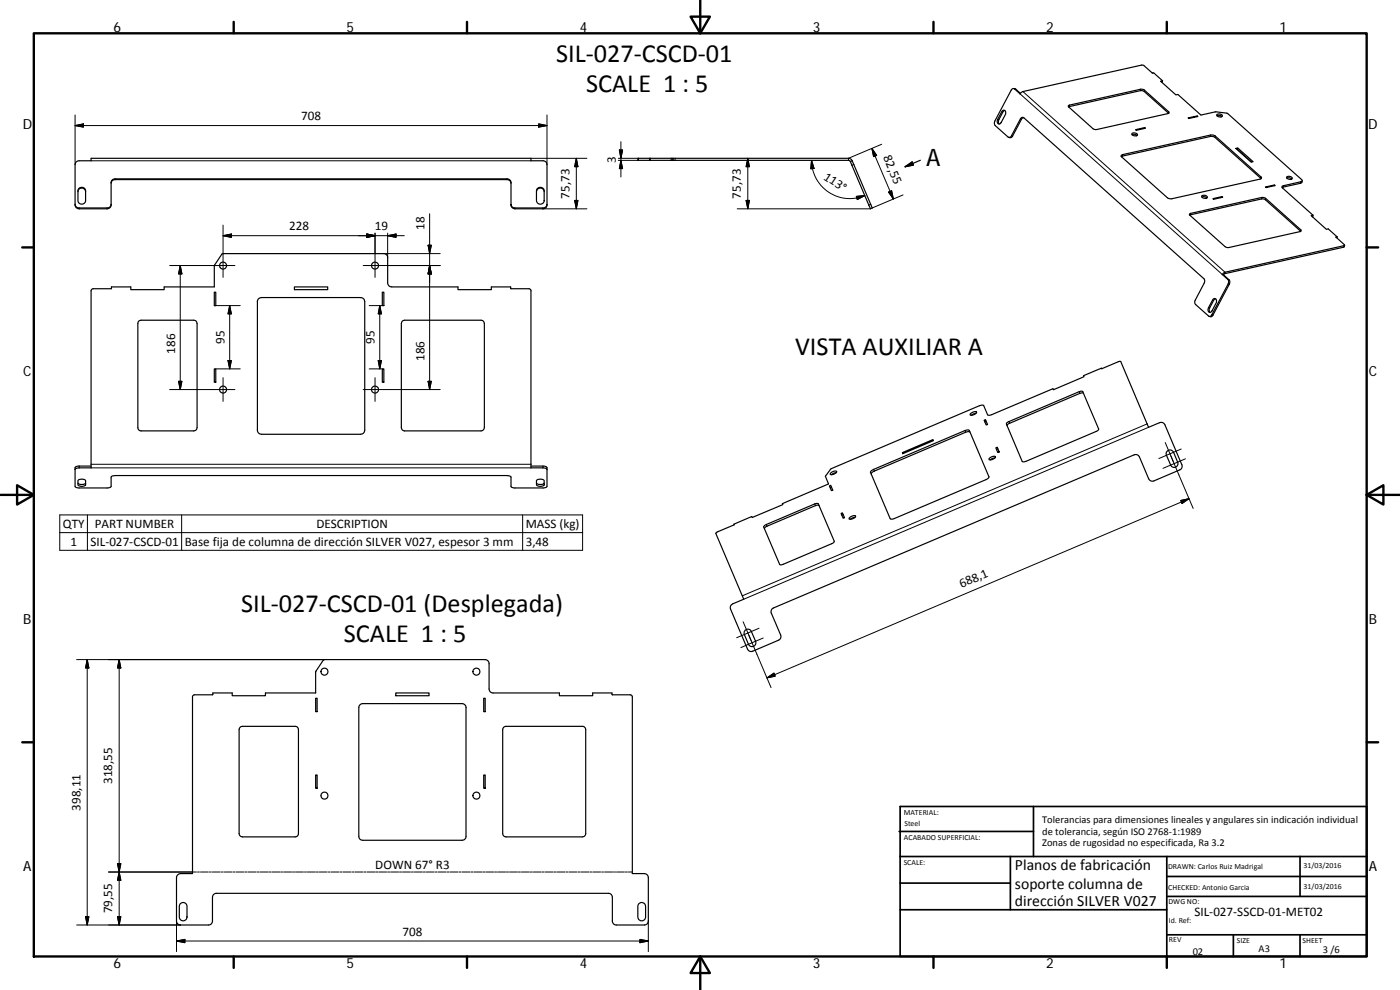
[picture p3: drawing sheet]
<svg xmlns="http://www.w3.org/2000/svg" width="420mm" height="297mm" viewBox="0 0 420 297" stroke-linecap="round" stroke-linejoin="round" font-family="sans-serif">
<g fill="none" stroke="#000" stroke-width=".36">
<path d="M300.7 33.4a.65 .65 0 0 1 .9-.2 .65 .65 0 0 1 .2 .8l-1.3 2.7a.69 .69 0 0 1-1 .4 .69 .69 0 0 1-.2-1.1zM301.6 33.1l-.5 .3-1.4 2.7-.1 .6 .3 .5M304.3 26.6l.6 .2 1.3 1.2M307.2 35.3l-.6 .5-2.8 5.2-.5 .3-.5-.1M320.7 31.7l21.8-4.9 1 .3 7.4 6.7-.4 .3-21.8 4.8-.7-.3-7.3-6.5zM320.7 32l21.9-4.8 .8 .3 7.3 6.5M340.8 38.9l2.8-.6 .2 .2-2.8 .6zM343.6 38.3l-.1 .2M348.9 24.2l-.2 .5M348.9 24.2l-2.7-2.3h-.4l-2.6-2.3-.4-.1-35.8 8-.9 .7-1.6-1.5-.5-.1-.5 .5-4.9 9.2-.2 .9 .3 .5 3.8 3.4 .5 .1 .6-.5 2.6-5 .6-.5 .4 .1 54.1 48.3 .2 .5v.7l-2.9 5.4v.7l.2 .5 4 3.5h.5l.4-.4 5-9.7-.1-.8-1.8-1.6M348.9 24.2l-.6 .2 4.6 4.1 .6-.2 6.9 6.2a11.8 11.8 0 0 1 7.8-.5l22.4 19.9 .2 .3-.3 .3-5.5 1.3-.3 .4 9.3 8.4M356.6 35.4l2.7-.6 .2 .1-2.7 .7z"/>
<path d="M359.3 34.8v.2M365.2 34.3h.1a1.09 1.09 0 0 1 1.5 .5 1.06 1.06 0 0 1-1.6-.4zM365.2 34.7l.9-.1 .6 .4M23.4 57.5a1.14 1.14 0 0 1 1.1-1.1 1.14 1.14 0 0 1 1.2 1.1M23.6 56.6a1.19 1.19 0 0 1 1.3-.3 1.19 1.19 0 0 1 .8 1v2.9a1.15 1.15 0 0 1-1.2 1.1 1.15 1.15 0 0 1-1.1-1.1v-2.9zM153.4 55l-.3-.7-.9-.4h-117.6l-1 .4-.3 .7M161 57.5a1.16 1.16 0 0 1 1.2-1.1 1.16 1.16 0 0 1 1.1 1.1M161.3 56.6a1.19 1.19 0 0 1 1.2-.3 1.19 1.19 0 0 1 .8 1v2.9a1.16 1.16 0 0 1-1.1 1.1 1.16 1.16 0 0 1-1.2-1.1v-2.9zM201.4 47.5v.6M202 47.5h-10.6v.6h10.6M202 48.1v-.6h52.6l.7 .2 .4 .5M202 48.1h52.6l.6 .4"/>
<path d="M255.7 48.2l-.5 .3M255.7 48.2l6.1 14.2-.6 .3-6-14.2M271.6 50l2.1-1.4 .4 .9zM276.2 48.1l-4.6 1.9M336.5 47l27.4-6.1 .7 .4 13.9 12.3M336.6 46.5l27.4-6 .7 .3 13.9 12.6-.4 .3-26.9 6-1-.4-13.7-12.2-.1-.2zM339.8 40h.1a1.05 1.05 0 0 1 1.5 .5 1.06 1.06 0 0 1-1.7-.4zM339.8 40.4l.6-.1 .8 .4M360.7 58.7h.1a.95 .95 0 0 1 1.5 .6 .94 .94 0 0 1-1 .2 .94 .94 0 0 1-.6-.8zM360.7 59.1h.9l.6 .3M364 59.6l2.7-.6 .3 .2-2.8 .6zM366.7 59v.2"/>
<path d="M370.9 44.5l.6-.1 4.6 4.1-.6 .1zM371.4 44.8l4.2 3.8M371.4 44.8l-.1 .1M371.5 44.4l-.1 .4M379.8 56.1l2.7-.6 .2 .2-2.7 .6zM382.5 55.5v.2M386.2 53.1a.96 .96 0 0 1 1.6 .6 .98 .98 0 0 1-1.6-.6zM386.2 53.4h.9l.6 .3M390.8 54.2l-.1 .6-.4 .2-5.5 1.3M22.5 61.3l.3 .7 .7 .4h8.6l.8-.2 .4-.9M153.4 61.3v-6.5l-.3-.7-.9-.4h-117.6l-.8 .2-.4 .6-.1 7-.4 .9-.8 .3h-8.3l-1-.5-.3-.7v-12.1l.3-.8 .4-.3 4.1-.1v-.7h132.1v.7l4.1 .1 .4 .3 .3 .8v12.1l-.3 .7-.9 .5h-8.5a1.17 1.17 0 0 1-1.1-1.4l.2 .7 .9 .4h8.7l.7-.4 .3-.7M357 64.5l22-4.8 .8 .2 10.5 9.5"/>
<path d="M357 64.2l22.1-5 .7 .3 10.7 9.7-.3 .3-21.8 4.8-.8-.3-10.6-9.5zM394 64.6l-.2 .4M394 64.6l-.5 .1 4.6 4.1 .5-.1 2.7 2.4M401.3 71.1l-.1 .3M401.3 71.1h-.4l2.6 2.5-35.8 8.1-.9 .7M403.5 73.6l-.2 .6-35.7 7.9-.4 .3M41.7 96.3l.6-.2h15.9l.6 .2 .2 .3 .1 31.7-.2 .6-.3 .3-16.3 .1-.7-.4-.2-.6v-31.2zM64.3 87.7h.5v4h-.5zM77.5 89.7l1-.4h29.7l1 .4 .3 .8v38.6l-.5 .9-.8 .3h-29.7l-1-.5-.3-.7v-38.6zM88.4 86.1h10v.8h-10zM114.7 87.7h.5v4h-.5zM120.8 96.3l.6-.2h23l.7 .4 .3 .6v31.2l-.4 .8-.6 .2h-23l-.7-.4-.3-.6v-31.2z"/>
<path d="M364.2 89.7a.75 .75 0 0 1 .9 .3 .75 .75 0 0 1-.2 1l-1.1 2.3a.7 .7 0 0 1-1.1 .3 .7 .7 0 0 1-.1-1.1zM364.8 89.7l-.6 .4-1.3 2.5 .1 .9 .2 .2M366.8 82.4h.4M367.2 82.4l1.8 1.8v.9l-5.1 9.6-.5 .3-.5-.1M64.3 110.7h.5v4h-.5zM114.7 110.7h.5v4h-.5zM325.2 118h-1.1l-21.3 9.1-.6 .6M27.3 139.8h-3.8l-.8 .3v6.1l.8 .2 9.4-.1 .4-.4 .1-2.9 1.2-.3h117.6l1.1 .3 .1 2.9 .4 .4 9.4 .1 .8-.2 .1-6-.9-.4h-3.8M270.8 135.8l9.2-3.9 .1 .3-9.2 3.9zM291.1 129.7l-.3-.2-1 .2-27.7 11.8-.6 .7M291.3 124.1l.6-.4a.64 .64 0 0 1 .6-.3 .64 .64 0 0 1 .5 .5l-.8 .6a.53 .53 0 0 1-.6 .2 .53 .53 0 0 1-.4-.5zM292.9 124l-1.4 .6"/>
<path d="M295.3 126.1l.5-.2 .6 1.5-.4 .1zM296 126.4l-.4 .2M296.9 137.6l.6-.5a.7 .7 0 0 1 1.2 .1l-.6 .5a.82 .82 0 0 1-1.3 0zM298.6 137.4l-1.4 .6M298.9 134.4l.4-.2 .6 1.4-.4 .2zM299.5 134.7l-.4 .2M302.2 126.8l21.7-9.3 .8-.1 .2 .1 4.8 11.3-.6 .6-21.2 9-.8 .2-.3-.1-4.8-11.3zM350.3 135.4a1.16 1.16 0 0 1 1.9 .3l1.2 3a1.14 1.14 0 0 1-.6 1.4 1.14 1.14 0 0 1-1.5-.5l-1.3-3.2zM23.4 144.9l.9 .5 1-.1 .4-.4M23.4 144.1l.6-.3 1.4 .1 .3 .3v1.3a1.64 1.64 0 0 1-2.3 0zM161 144.9l.9 .5 1-.1 .4-.4M161 144.1l.7-.3 1.4 .1 .2 .3v1.3a1.66 1.66 0 0 1-2.3 0z"/>
<path d="M164.2 140.9l-.3-.3-.7-.2h-3.8v-53.2l-.4-.5-5.6-.1-.1-.5h-5.8v.8h-10.1v-.8l-20.1-.1-.5-.2-.4-.7-.1-8.1-.2-.5-.7-.4h-48.6l-2.5 3.6v6.4h-15v.8h-10v-.8h-5.8l-.2 .5h-5.4l-.4 .3-.2 53.5h-3.8l-1 .5M214.9 159.9l5.4-2.4v-.2l5.3-2.3 .1 .3 9.2-3.9-.1-.3 13.9-5.9-1-2.3 1.7-2.3 44.6-18.9 1.2-.1 1.2 2.8 1 .1 18.6-7.9 .1 .3 9.2-3.9-.1-.3 10.8-4.3 .3 .1 8.4 19.7 3.6-1.5 .5 .1 .7 .4 5.3 12.5-.2 .8-.6 .5-7.7 3.3h-.8l-.8-.6-2.9-6.8-.6-.5-.8 .1-108.3 45.9-.6 .5-.1 .8 2.9 6.8-.1 1.1-.6 .5-8 3.4-.7-.2-.6-.5-5.1-12.3 .1-.8 .6-.5 3.3-1.4zM229.4 157.7l15.1-6.5 .9-.1 5 11.4-.6 .6-14.8 6.2-.9 .2-4.9-11.4zM245.8 151.7h-1.1l-14.5 6.2-.8 .7M248.9 145.8l.4-.2 .6 1.5-.4 .1zM249.2 142l.7-.5a.65 .65 0 0 1 .6-.3 .65 .65 0 0 1 .5 .5l-.6 .5a.8 .8 0 0 1-1.2-.1zM249.5 146.1l-.4 .2M250.9 141.8l-1.4 .6M252.4 154.1l.4-.2 .6 1.4-.4 .2zM253.1 154.4l-.4 .2M255 155.3l.6-.4a.66 .66 0 0 1 1.1 .2l-.8 .5a.53 .53 0 0 1-.6 .3 .53 .53 0 0 1-.4-.5zM256.6 155.2l-1.4 .6"/>
<path d="M261.4 141.4l.8-.6 27.4-11.6 .9-.2 .4 .2 5.9 14-.9 .7-27.5 11.7-.9 .2-.3-.2-6-13.9zM223.8 189a1.12 1.12 0 0 1 1.7 .5l1.3 2.9a1.16 1.16 0 0 1-.7 1.5 1.16 1.16 0 0 1-1.5-.6l-1.3-3.2v-.5zM57.9 208.7l.5-.2h5.4l.1-.6h5.8v.8h10v-.8h15l.1-6.4 2.2-3.4 .3-.2h48.5l.7 .5 .3 .4v8.2l.4 .7 .5 .2h20.2v.8h10v-.8h5.8l.1 .6h5.6l.4 .6v53h3.6l.7 .3 .5 .7-.2 13.7-.3 .5-.7 .2h-8.4l-.8-.2-.4-1-.1-7.4-.4-.6-.7-.3h-117.6l-.8 .3-.4 .6v7.4l-.5 1-.7 .2-9-.1-.5-.6-.1-.5v-13.2l.4-.7 .8-.3h3.6zM72.1 218.1l.7-.2h15.8l.8 .4 .2 .6v31.2l-.2 .6-.4 .3-16.2 .1-.7-.2-.2-.4-.1-31.6zM94.7 209.5h.5v4h-.5zM108.1 211.4l.8-.3h29.8l.5 .1 .6 .6 .1 39.1-.5 1-.7 .2h-29.8l-1-.4-.2-.8v-38.6zM118.8 207.9h10v.8h-10zM145.2 209.5h.4v4h-.4zM151.2 218.1l.7-.2h22.9l.6 .2 .3 .4 .1 31.6-.4 .8-.6 .2h-22.9l-.8-.4-.2-.6v-31.2zM94.7 232.5h.5v4h-.5zM145.2 232.5h.4v4h-.4zM54.1 271.2a1.15 1.15 0 0 1 1.3-.4 1.15 1.15 0 0 1 .7 1.1v3.2a1.15 1.15 0 0 1-1.1 1.2 1.15 1.15 0 0 1-1.2-1.2v-3.2z"/>
<path d="M191.7 271.2a1.17 1.17 0 0 1 1.3-.4 1.17 1.17 0 0 1 .7 1.1v3.2a1.16 1.16 0 0 1-1.1 1.2 1.16 1.16 0 0 1-1.2-1.2v-3.2z"/>
<circle cx="67" cy="79.7" r="1.04"/>
<circle cx="112.5" cy="79.7" r="1.04"/>
<circle cx="66.9" cy="116.9" r="1.05"/>
<circle cx="112.5" cy="116.9" r="1.05"/>
<circle cx="97.4" cy="201.5" r="1.06"/>
<circle cx="143" cy="201.5" r="1.05"/>
<circle cx="97.4" cy="238.7" r="1.06"/>
<circle cx="143" cy="238.7" r="1.05"/>
</g>
<g fill="none" stroke="#000" stroke-width=".3">
<path d="M22.5 34.5v14.9M22.5 37.7h141.7M22.5 37.7l2.6-.5v.9zM161.7 37.2l2.5 .5-2.5 .4zM164.2 34.5v14.9M299.4 35.8l.4 .1M300.6 33.5l.4 .1M304.5 26.7l.4 .1M306.1 28.2l60.7 54.2M306.2 35.7l.4 .1M307 27.5l60.7 54.2-.1 .4M321 31.5l-.1 .5"/>
<path d="M342.3 26.8v.4M343.5 27.1l-.1 .4M350.7 33.5v.5M27.3 48.2h132.1M34.6 53.7v.2M152.2 53.7v.2M159.4 47.5h16.7M173 47.5v15.2M173 47.5l.4 2.5h-.9zM185.6 47.5h6v.6h-6M185.9 45h.9l-.5 2.5zM186.3 42.5v10.6"/>
<path d="M186.3 48.1l.5 2.5h-.9zM194.9 47.5v.6M195.2 47.5v.6M201.9 47.5v.6M202.6 47.5v.6M224.4 47.5v15.2M224.4 47.5l.5 2.5h-1zM243.6 48.1l.7 2.4-1 .2zM243.6 48.1a11.6 11.6 0 0 0 2.7 7.5 11.5 11.5 0 0 0 10.8 3.8l2.4-.7M256.2 49.4l-.5 .2M257 58.9l2.5-.2-2.2 1.2zM261.7 44.5l6.4 15.2"/>
<path d="M261.7 44.5l1.4 2.1-.9 .4zM264.6 43.3l-10 4.2v.6M266.7 57.6l.9-.4 .5 2.5zM271 58.5l-9.2 3.9M303.6 40.7l.3 .1M336.9 46.4l-.1 .4M363.3 40.5v.4M364.7 40.8l-.1 .5M378.4 53.1v.4M378.7 59.2l-.1 .5M379.8 59.5v.4M385.2 55.7l-.1 .4"/>
<path d="M390.4 54.5l-.1 .5M23.8 62.4v.3M32.1 62.4v.3M54.1 79.7v37.2M54.1 79.7l.5 2.5h-1zM66.9 70.7l2.6-.5v1zM66.9 67.5v15.7M70.5 79.7h-19.6M109 79.7h23.1M110 70.2l2.6 .5-2.6 .5zM112.6 70v13.2M115.2 76.1h16.9"/>
<path d="M116.3 70v7.3M116.3 70.7l2.6-.5v1zM121.3 70.7h-54.4M128.5 73.6h.9l-.5 2.5zM128.9 64.1v52.8M128.9 79.7l.5 2.5h-.9zM154.5 62.4v.3M163 62.4v.3h13.1M172.5 60.1h.9l-.4 2.6zM221.2 62.7h40M223.9 60.1h1l-.5 2.6zM261.3 61.3l-.6 .2"/>
<path d="M357.3 64l-.1 .5M390.4 68.9l-.1 .4M401 71.1v.1M403.3 73.7v.5M64.3 91.7h7.8M68.9 91.7v19M68.9 91.7l.5 2.5h-1zM110.8 91.7h3.9M114 91.7v19M114 91.7l.5 2.5h-1zM362.7 92.3l.3 .1M363.7 94.5h.3"/>
<path d="M363.9 90l.3 .1M368.5 83.8l.3 .1M368.6 85.2l.3 .1M53.6 114.4h1l-.5 2.5zM64.8 110.7h7.3M66.9 113.3v7.1M68.4 108.2h1l-.5 2.5zM70.5 116.9h-19.6M109 116.9h23.1M110.8 110.7h3.9M112.6 113.3v7.1M113.5 108.2h1l-.5 2.5z"/>
<path d="M128.5 114.4h.9l-.5 2.5zM323.9 117.5l.2 .5M23.8 139.8v.6M27.3 139.3h132.1M163 139.8v.6M289.6 129.2l.2 .5M302.8 126.5l.2 .5M344.3 127.2l-121.5 51.6M344.7 128.2l-121.5 51.6M349.7 132.8l1.4 3.4M351.1 136.2l1 2.3M351.1 136.2l-3.3 1.4"/>
<path d="M351.4 136.8l6.7 15.7M354.5 134.7l-3.4 1.5M355.8 137.7l-6.8 2.8M17.9 154.5h156.9v10.6h-156.9zM17.9 159.8h156.9M26.2 154.5v10.6M27.3 140.4h132.1M54.5 154.5v10.6M156.9 154.5v10.6M230 157.4l.2 .5M244.5 151.2l.2 .5M262.2 140.8l.2 .6"/>
<path d="M354.4 150.2l2.4-.6-2.1 1.5zM356.8 149.6l-126.6 53.8M23 197.9h74.3M26.2 197.9l.5 2.5h-1zM26.2 197.9v79.6M35.8 197.9v79.6M35.8 197.9l.5 2.5h-1zM223 186.6l1.5 3.3M224.5 189.9l1.2 2.9M224.5 189.9l-3.4 1.4M225.7 192.8l5.7 13.5M225.7 192.8l-3.4 1.5"/>
<path d="M227.8 188.5l-3.3 1.4M229.1 191.4l-3.4 1.4M230.2 203.4l2.1-1.4 .4 .9zM35.3 259.1h1l-.5 2.5zM23 277.5h31.2M25.7 275h1l-.5 2.5zM35.3 275h1l-.5 2.5zM35.8 261.6l.5 2.5h-1zM53 276.3v9.2M59 261.6h-26.4M59.3 261.6h.5M60.2 261.6h2.3"/>
<path d="M62.8 261.6h.6M63.7 261.6h2.4M66.4 261.6h.6M67.3 261.6h2.3M70 261.6h.5M70.9 261.6h2.3M73.5 261.6h.6M74.4 261.6h2.4M77.1 261.6h.6M78 261.6h2.4M80.7 261.6h.6M81.6 261.6h2.3"/>
<path d="M84.2 261.6h.6M85.1 261.6h2.4M87.8 261.6h.6M88.7 261.6h2.4M91.4 261.6h.6M92.3 261.6h2.3M94.9 261.6h.6M95.8 261.6h2.4M98.5 261.6h.6M99.4 261.6h2.4M102.1 261.6h.6M103 261.6h2.3"/>
<path d="M105.7 261.6h.5M106.5 261.6h2.4M109.2 261.6h.6M110.1 261.6h2.4M112.8 261.6h.6M113.7 261.6h2.3M116.3 261.6h.6M117.2 261.6h2.4M119.9 261.6h.6M120.8 261.6h2.4M123.5 261.6h.6M124.4 261.6h2.4"/>
<path d="M127 261.6h.6M127.9 261.6h2.4M130.6 261.6h.6M131.5 261.6h2.4M134.2 261.6h.6M135.1 261.6h2.3M137.8 261.6h.5M138.7 261.6h2.3M141.3 261.6h.6M142.2 261.6h2.4M144.9 261.6h.6M145.8 261.6h2.4"/>
<path d="M148.5 261.6h.5M149.3 261.6h2.4M152 261.6h.6M152.9 261.6h2.4M155.6 261.6h.6M156.5 261.6h2.4M159.1 261.6h.7M160 261.6h2.4M162.7 261.6h.6M163.6 261.6h2.4M166.3 261.6h.6M167.2 261.6h2.4"/>
<path d="M169.9 261.6h.5M170.8 261.6h2.3M173.4 261.6h.6M174.3 261.6h2.4M177 261.6h.6M177.9 261.6h2.3M180.6 261.6h.5M181.5 261.6h2.3M184.1 261.6h.6M185 261.6h2.4M187.7 261.6h.6M188.6 261.6h1.2"/>
<path d="M194.6 276.3v9.2M53 282.3l2.5-.4v1zM53 282.3h141.6M192.1 281.9l2.5 .4-2.5 .6z"/>
</g>
<g fill="none" stroke="#000" stroke-width=".71">
<path d="M10.1 10h400.1v277h-400.1zM70.1 6.6v3.4M140.2 6.6v3.4M207.3 5h5.8l-2.9 5zM210.2 0v10M280.2 6.6v3.4M350.2 6.6v3.4M6.7 74.2h3.4M410.2 74.2h3.4M.2 148.5h9.9M5.1 145.6l5 2.9-5 2.9zM410.2 148.5l5-2.9v5.8z"/>
<path d="M410.2 148.5h9.9M6.7 222.7h3.4M410.2 222.7h3.4M70.1 287v3.4M140.2 287v3.4M210.2 287l2.9 5h-5.8zM210.2 287v10M280.2 287v3.4M350.2 287v3.4"/>
</g>
<g fill="none" stroke="#000" stroke-width=".51">
<path d="M269.8 249.5h40.4M270.1 257h140.1M270.1 242h140.1v45h-140.1zM303.2 257v16M310.2 242v15M350.2 257v30M390.2 257v12M270.1 273h80.1M270.1 265h33.1M350.2 269h60M350.2 263h60M350.2 280.5h60"/>
<path d="M370.2 280.5v6.5M390.2 280.5v6.5"/>
</g>
<path d="M271.6 50l2.1-1.4 .4 .9z" fill="#000" stroke="#000" stroke-width=".36"/>
<g fill="#000" stroke="#000" stroke-width=".3">
<path d="M22.5 37.7l2.6-.5v.9zM161.7 37.2l2.5 .5-2.5 .4zM173 47.5l.4 2.5h-.9zM185.9 45h.9l-.5 2.5zM186.3 48.1l.5 2.5h-.9zM224.4 47.5l.5 2.5h-1zM243.6 48.1l.7 2.4-1 .2zM257 58.9l2.5-.2-2.2 1.2zM261.7 44.5l1.4 2.1-.9 .4zM266.7 57.6l.9-.4 .5 2.5zM66.9 70.7l2.6-.5v1zM110 70.2l2.6 .5-2.6 .5z"/>
<path d="M116.3 70.7l2.6-.5v1zM128.5 73.6h.9l-.5 2.5zM172.5 60.1h.9l-.4 2.6zM223.9 60.1h1l-.5 2.6zM54.1 79.7l.5 2.5h-1zM68.9 91.7l.5 2.5h-1zM114 91.7l.5 2.5h-1zM128.9 79.7l.5 2.5h-.9zM53.6 114.4h1l-.5 2.5zM68.4 108.2h1l-.5 2.5zM113.5 108.2h1l-.5 2.5zM128.5 114.4h.9l-.5 2.5z"/>
<path d="M354.4 150.2l2.4-.6-2.1 1.5zM26.2 197.9l.5 2.5h-1zM35.8 197.9l.5 2.5h-1zM230.2 203.4l2.1-1.4 .4 .9zM35.3 259.1h1l-.5 2.5zM25.7 275h1l-.5 2.5zM35.3 275h1l-.5 2.5zM35.8 261.6l.5 2.5h-1zM53 282.3l2.5-.4v1zM192.1 281.9l2.5 .4-2.5 .6z"/>
</g>
<g font-size="7.9">
<text x="166.9" y="18.6">SIL‐027‐CSCD‐01</text>
<text x="175.9" y="27.7">SCALE 1 : 5</text>
<text x="238.6" y="106.5">VISTA AUXILIAR A</text>
<text x="72.4" y="183.5">SIL‐027‐CSCD‐01 (Desplegada)</text>
<text x="103.2" y="192.5">SCALE 1 : 5</text>
</g>
<text font-size="7.2" x="278" y="49.9">A</text>
<g font-size="4.7">
<text x="304.6" y="261.2">Planos de fabricación</text>
<text x="304.6" y="266.6">soporte columna de</text>
<text x="304.6" y="272">dirección SILVER V027</text>
</g>
<g font-size="4.2">
<text x="34" y="9.6">6</text>
<text x="104" y="9.6">5</text>
<text x="174" y="9.6">4</text>
<text x="244" y="9.6">3</text>
<text x="314" y="9.6">2</text>
<text x="384" y="9.6">1</text>
<text x="6.8" y="38.7">D</text>
<text x="410.6" y="38.7">D</text>
<text x="7" y="112.9">C</text>
<text x="410.8" y="112.9">C</text>
<text x="7" y="187.1">B</text>
<text x="410.8" y="187.1">B</text>
<text x="7" y="261.3">A</text>
<text x="410.8" y="261.3">A</text>
<text x="34" y="290.4">6</text>
<text x="104" y="290.4">5</text>
<text x="174" y="290.4">4</text>
<text x="244" y="290.4">3</text>
<text x="314" y="290.4">2</text>
<text x="384" y="290.4">1</text>
</g>
<g font-size="3.9">
<text x="90.3" y="36.1">708</text>
<text x="265" y="47.2" transform="rotate(67 265 47.2)">82,55</text>
<text x="184.8" y="48.8" transform="rotate(-90 184.8 48.8)">3</text>
<text x="247" y="53.6" transform="rotate(34 247 53.6)">113°</text>
<text x="170.9" y="59.6" transform="rotate(-90 170.9 59.6)">75,73</text>
<text x="222.3" y="59.6" transform="rotate(-90 222.3 59.6)">75,73</text>
<text x="86.8" y="69.2">228</text>
<text x="112.4" y="69.2">19</text>
<text x="127.4" y="68.9" transform="rotate(-90 127.4 68.9)">18</text>
<text x="52.5" y="106.1" transform="rotate(-90 52.5 106.1)">186</text>
<text x="67.4" y="103.2" transform="rotate(-90 67.4 103.2)">95</text>
<text x="112.4" y="103.2" transform="rotate(-90 112.4 103.2)">95</text>
<text x="127.4" y="108.4" transform="rotate(-90 127.4 108.4)">186</text>
<text x="18.8" y="158.4">QTY</text>
<text x="28.5" y="158.4">PART NUMBER</text>
<text x="95" y="158.4">DESCRIPTION</text>
<text x="157.8" y="158.5">MASS (kg)</text>
<text x="21.1" y="163.7">1</text>
<text x="27.2" y="163.7">SIL‐027‐CSCD‐01</text>
<text x="55.4" y="163.8">Base fija de columna de dirección SILVER V027, espesor 3 mm</text>
<text x="157.8" y="163.7">3,48</text>
<text x="288.6" y="176.3" transform="rotate(-23 288.6 176.3)">688,1</text>
<text x="33.7" y="235.2" transform="rotate(-90 33.7 235.2)">318,55</text>
<text x="24.1" y="243.2" transform="rotate(-90 24.1 243.2)">398,11</text>
<text x="112.6" y="260.8">DOWN 67° R3</text>
<text x="33.7" y="274" transform="rotate(-90 33.7 274)">79,55</text>
<text x="358.5" y="274.9">SIL‐027‐SSCD‐01‐MET02</text>
<text x="120.8" y="280.8">708</text>
</g>
<g font-size="3.1">
<text x="312.8" y="246.8">Tolerancias para dimensiones lineales y angulares sin indicación individual</text>
<text x="312.8" y="250.4">de tolerancia, según ISO 2768‐1:1989</text>
<text x="312.8" y="254">Zonas de rugosidad no especificada, Ra 3.2</text>
<text x="357.9" y="286.4">02</text>
<text x="377.7" y="285.6">A3</text>
<text x="397" y="285.9">3 /6</text>
</g>
<g font-size="2.4">
<text x="271.2" y="244.4">MATERIAL:</text>
<text x="271.3" y="251.9">ACABADO SUPERFICIAL:</text>
<text x="271.4" y="247.9">Steel</text>
<text x="271.2" y="259.7">SCALE:</text>
<text x="350.6" y="260.8">DRAWN: Carlos Ruiz Madrigal</text>
<text x="391.2" y="260.6">31/03/2016</text>
<text x="350.6" y="267">CHECKED: Antonio Garcia</text>
<text x="391.2" y="266.6">31/03/2016</text>
<text x="350.7" y="271.4">DWG NO:</text>
<text x="350.8" y="276.8">Id. Ref:</text>
<text x="350.8" y="282.8">REV</text>
<text x="371.2" y="282.9">SIZE</text>
<text x="390.9" y="282.9">SHEET</text>
</g>
</svg>
